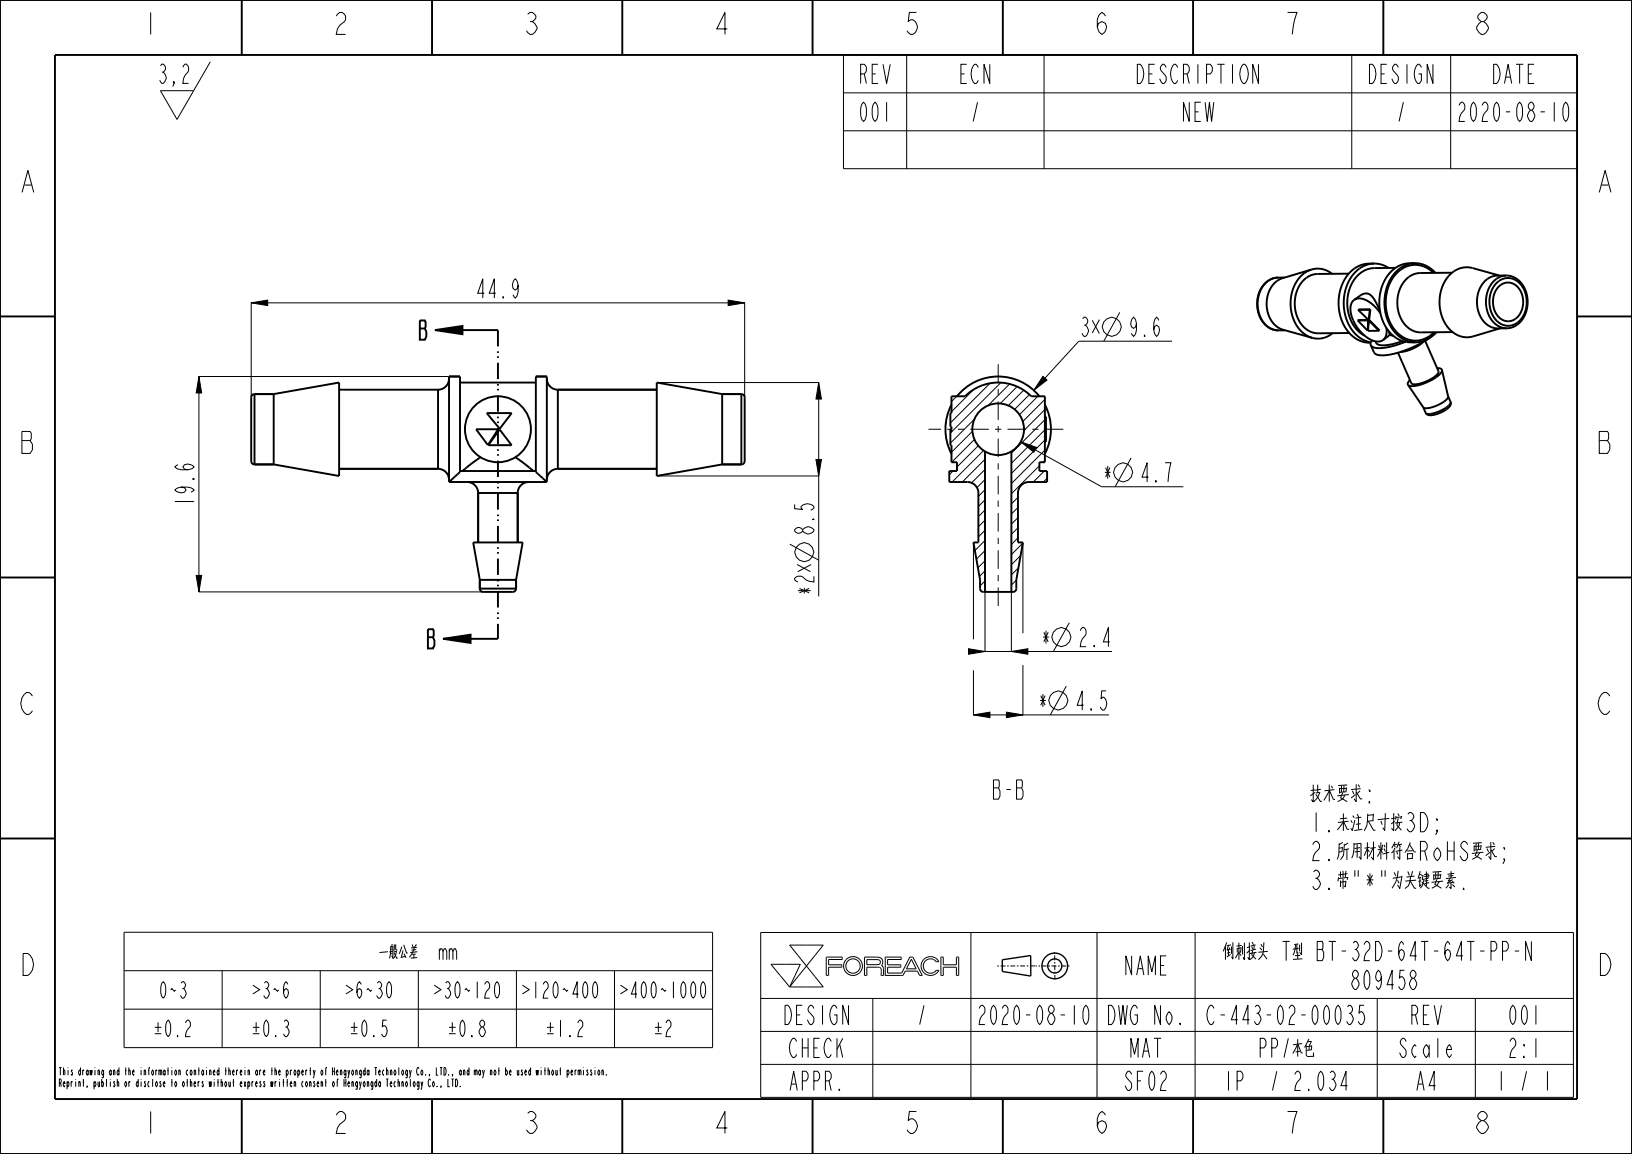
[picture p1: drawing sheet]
<svg xmlns="http://www.w3.org/2000/svg" width="297mm" height="210mm" viewBox="0 0 297 210" stroke-linecap="round" stroke-linejoin="round" font-family="sans-serif">
<g fill="none" stroke="#000" stroke-width=".18">
<path d="M29.2 12l.3-.3a.78 .78 0 0 1 .6 .6 .78 .78 0 0 1-.4 .8l.3 .3a1.2 1.2 0 0 1-.3 1.8h-.2l-.4-.6M29.5 13.1h.2M31.7 15.2l-.1-.3h.1v.3l-.3 .6M33.3 12.3l.4-.6h.2a1.25 1.25 0 0 1-.2 2l-.3 .6-.1 .9h1M38.3 11.3l-6.1 10.4-3-5.2h6M153.5 10h133.5v20.7h-133.5zM153.5 16.9h133.5M165 10v20.7M190 10v20.7M246 10v20.7M264 10v20.7M153.5 23.8h133.5"/>
<path d="M45.7 55.1l3-.5v1zM45.7 55.1v17.2M45.7 55.1h89.8M132.5 54.6l3 .5-3 .5zM135.5 55.1v17.2M36.2 68.5h45.5M36.2 68.5l.5 3h-1zM36.2 68.5v39.2M119.6 69.6h29.4M149 69.6l.5 3h-1zM149 69.6v38.9M174.1 72.1l-.9 1"/>
<path d="M177 78.5l-3.8 3.8M177.2 70.9l-4 4M177.3 76.3l-4.3 4.4M177.3 80l-4.1 4.1M180.2 69.7l-7.2 7.3M182.1 69.6l-9.1 9.2M183.7 69.9l-3.9 3.9M185.1 70.4l-3.1 3M186.3 71l-2.8 2.8M187.3 71.8l-2.7 2.7M188.9 72.1l-3.4 3.4M189.8 68.5l.7 .7-2.4 1.8z"/>
<path d="M190.2 72.7l-4.1 4M190.2 74.5l-3.9 3.8M190.2 76.4l-6.1 6.1M190.2 78.2l-6.1 6.1M213.3 62.1h-17l-8.2 8.9M119.6 86.6h29.4M148.5 83.6h1l-.5 3zM173.4 85.7l-.6 .7M177.2 98.8v17.5M178 81.1l-3.8 3.9M179 82l-5.7 5.7M179.3 83.6l-4.2 4.1"/>
<path d="M179.3 85.4l-2.5 2.5M179.3 87.3l-1.5 1.4M179.3 89.1l-1.2 1.2M179.3 91l-1.2 1.2M179.3 92.8l-1.2 1.2M179.3 94.7l-1.2 1.2M179.3 96.5l-1.2 1.2M179.3 98.3l-1.9 1.9M185.3 90.5l-1.2 1.2M185.3 92.3l-1.2 1.2M185.3 94.2l-1.2 1.2M185.3 96l-1.2 1.2"/>
<path d="M185.3 97.9l-1.2 1.2M185.8 80.4l2.8 1-.5 .9zM185.8 80.4l14.7 8.2h14.9M186.1 98.9l-2 2M186.2 98.8v16.4M189.2 84.8l-5.1 5.1M190 85.7l-2 2M190.2 80.1l-6.1 6.1M190.2 81.9l-6.1 6.1M190.2 83.8l-.4 .3M190.6 87l-.7 .7M205.9 83.3l-3 5.3"/>
<path d="M35.7 104.7h1l-.5 3zM36.2 107.7h51.7M176.3 118.1l3 .5-3 .5zM179.2 118.6h23.2M179.3 107.8v10.8M179.3 100.2l-1.6 1.6M179.3 102l-1.3 1.3M179.3 103.9l-1.1 1M179.3 105.7l-.9 .9M179.3 107.6l-.2 .1M184.1 118.6l3-.5v1zM184.1 107.8v10.8"/>
<path d="M185 105.6l-.9 .9M185.3 103.3l-1.2 1.3M185.7 101.1l-1.6 1.7M194.6 113.3l-2.9 5.3M177.2 130.1l3-.5v1zM177.2 130.1h24.6M177.2 122v8.1M183.2 129.6l3 .5-3 .5zM186.2 121v9.1M194.1 124.8l-3 5.3M22.6 169.6h107.1v21h-107.1zM22.6 176.6h107.1"/>
<path d="M40.4 176.6v14M58.3 176.6v14M76.1 176.6v14M80.6 173.1l.3-.5h.2l.2 .5v1.5M81.8 173.1l.2-.5h.2l.2 .5v1.5M81.8 172.6v2M82.4 173.1l.3-.5h.2l.2 .5v1.5M94 176.6v14M111.8 176.6v14M138.4 169.7h147.9v30h-147.9zM140.3 175.5h5.3l-1.9 4.1zM143.7 172h6.1l-3 3.8z"/>
<path d="M146.8 175.8l3 3.8h-6.1M146.8 175.8l-3.1 3.8M150.8 177.5v-1.5h2.4v-.4h-2.4v-1h2.4l.1-.4h-2.9v3.3h.4M157.8 174.6l2.1 .1 .3 .1v.4l-.4 .3h-2zM157.8 177.5v-1.5h1.9l.4 .1 .2 .2 .1 1.2h.4M160.8 177.5v-1.3l-.4-.5 .2-.6-.2-.7-.7-.2h-2.3l-.1 3.3h.5M164.3 177.5h.1M165.9 174.6l.8 1.7h-1.7zM166.1 174.2h-.5l-1.5 2.9h-2.6v-1.1h2.4v-.4h-2.4v-1h2.5v-.4h-2.9v3.3h3.2M166.1 174.2h.1M166.1 174.2l1.7 3.3h-.4l-.4-.8h-2.3l-.4 .8M170.4 175l-.7-.5h-.8l-.6 .5-.3 .8 .3 .8 .6 .4h.8l.7-.4"/>
<path d="M170.4 176.6h.1M170.4 175h.1M170.4 176.6h.4M170.4 175h.5l-.4-.5-.5-.3-.7-.1-.7 .1-.5 .4-.3 .5-.2 .5 .1 .7 .5 .8 1 .4 1-.2 .7-.7M170.8 176.6h.1M171.2 174.2h.5v1.4h2.4v-1.4h.4v3.3h-.4v-1.5h-2.4v1.5h-.5zM176.7 169.7v30M199.6 169.7v30M217.5 169.7v30M22.6 183.6h107.1M138.4 181.7h147.9M138.4 187.7h147.9"/>
<path d="M138.4 193.7h147.9M158.8 181.7v18M250.6 181.7v18M268.5 181.7v18"/>
<circle cx="204.4" cy="86" r="1.72"/>
<circle cx="193.1" cy="115.9" r="1.72"/>
<circle cx="192.6" cy="127.5" r="1.72"/>
<circle cx="155.2" cy="175.8" r="1.31"/>
<circle cx="155.2" cy="175.8" r="1.71"/>
</g>
<g fill="#000">
<path d="M45.7 55.1l3-.5v1zM132.5 54.6l3 .5-3 .5zM36.2 68.5l.5 3h-1zM79.2 60.1l5-.8v1.5zM149 69.6l.5 3h-1zM189.8 68.5l.7 .7-2.4 1.8zM148.5 83.6h1l-.5 3zM185.8 80.4l2.8 1-.5 .9zM35.7 104.7h1l-.5 3zM80.6 116.2l5-.7v1.5zM176.3 118.1l3 .5-3 .5zM184.1 118.6l3-.5v1z"/>
<path d="M177.2 130.1l3-.5v1zM183.2 129.6l3 .5-3 .5z"/>
</g>
<g fill="none" stroke="#000" stroke-width=".35">
<path d="M0 0h297v210h-297zM10 10h277v190h-277zM44 .1v10M78.6 .1v10M113.2 .1v10M147.9 .1v10M182.5 .1v10M217.1 .1v10M251.7 .1v10M0 57.6h10M230.3 51.5l1-.7 1.3-.3a4.2 4.2 0 0 0-3.7 4.4 4.7 4.7 0 0 0 3.3 5.2h.5a4.4 4.4 0 0 1-3.9-5 5.3 5.3 0 0 1 1.5-3.6zM246.4 54.6a3 3 0 0 1 3.5 .9l1.3 1.5"/>
<path d="M246.4 54.6a3.1 3.1 0 0 0-.2 3.7 6.2 6.2 0 0 0 4.6 3.9l.9-.3M246.4 54.6l1.1-.8a1.59 1.59 0 0 1 2.6 .7l1 2M247.1 58.3l1.8 1.9M247.2 56.4l1.9 1.8M249 58.3l-.1 1.9M249 58.3h-1.9M249.1 58.2l-2 .1M249.1 58.2l-.1 .9M249.1 58.3l1.9 1.9M249.1 58.3l-.1 1.9h2M249.1 58.3h.1l1.9 1.8-.1 .1M249.2 48a6 6 0 0 0-5.4 5.2 8 8 0 0 0 3.2 8.6l1.1 .4 1.2 .2"/>
<path d="M249.3 56.4h-2.1M249.3 56.4l-.2 1.8M249.4 56.3l-2.2 .1M249.4 56.3l-.1 .1M249.4 56.3l-.2 1.9-.2 .1M252.3 59.7a2.26 2.26 0 0 1-.6 2.2M252.7 48.8a4.8 4.8 0 0 0-7.1 2 8.4 8.4 0 0 0 2 10.8l.9 .4 .9 .3M254 48.8h-3.9a5.5 5.5 0 0 0-4.9 5.3 6.8 6.8 0 0 0 3.2 7M256.6 47.9a6 6 0 0 0-5.4 5.2 8 8 0 0 0 3.2 8.6 4.7 4.7 0 0 0 2.6 .6M258.5 49.7a4.7 4.7 0 0 0-4.2 4.6 5.4 5.4 0 0 0 3.6 6.1l.7 .1M260.9 49.7a4.6 4.6 0 0 0-7.5 1 8.1 8.1 0 0 0 1.7 10.5 4.4 4.4 0 0 0 5.9-.7M261.2 49.7a4.8 4.8 0 0 0-8.1 .9 8.5 8.5 0 0 0 1.6 10.7 4.6 4.6 0 0 0 5.6 .1"/>
<path d="M271.9 51.1a3.4 3.4 0 0 1 5.5 1.3 5.2 5.2 0 0 1-2.1 7.1 3.6 3.6 0 0 1-4.6-2.7 5.7 5.7 0 0 1 1.2-5.7zM272.4 51.5a3 3 0 0 1 4.9 1.2 4.8 4.8 0 0 1-1.8 6.4 3.3 3.3 0 0 1-4.3-2.7 5.1 5.1 0 0 1 1.2-4.9zM272.8 52.2a2.44 2.44 0 0 1 4 1 3.8 3.8 0 0 1-1.8 5.2 2.83 2.83 0 0 1-3.2-2.7l-.1-1.1 .2-1 .3-.7zM287 57.6h10M46.3 71.7a.6 .6 0 0 0-.6 .6v11.6a.6 .6 0 0 0 .6 .6M46.3 71.7v12.8M46.3 71.7h3.5M61.7 70.9h18M79.2 60.1l5-.8v1.5zM79.2 60.1h11.4M79.7 70.9v14.4M81.7 68.9a2 2 0 0 1-2 2"/>
<path d="M81.7 68.5h2v17.4l-2 1.8zM83.7 69.6h13.8M86.6 78.1h4.1l-1.9 2.9zM88.6 75.2h4.5l-2.2 2.8zM90.9 78.2l2.2 2.8h-4.2zM97.5 68.5h2v19.2l-2-1.8zM99.5 68.9a2 2 0 0 0 2 2M101.5 70.9v14.4M101.5 70.9h18M131.4 71.7h3.5M134.9 71.7a.6 .6 0 0 1 .6 .6v11.6a.6 .6 0 0 1-.6 .6M134.9 71.7v12.8"/>
<path d="M173 78.2h.2v.4h-.2M173.2 73.7a9.6 9.6 0 0 0 0 8.9M173.2 72.1h2.4a8.5 8.5 0 0 1 12.1 0h2.5v12h-1v1.6h1.4v2h-3.3a2 2 0 0 0-2 2v9h.9l-1.2 6.8v1.6a.6 .6 0 0 1-.6 .6h-5.4a.6 .6 0 0 1-.6-.6v-1.6l-1.2-6.8h.9v-9a2 2 0 0 0-2-2h-3.3v-2h1.4v-1.6h-1v-3.1h-.2v-2.9h.2v-.5h-.2v-2.4h.2zM174.2 72.1a9.6 9.6 0 0 1 14.9 0M190.2 75.8h.2v4.6h-.2M190.2 76.3h.2M190.2 73.7a9.6 9.6 0 0 1 0 8.9M249 60.2h-.1M249.8 62l-.3 .2v.6M252.8 60.3l.1 .6M252.9 60.9l-1.2 1M252.9 60.9l.7 .2"/>
<path d="M255.8 62.2a10.4 10.4 0 0 1-5.8 1l-.5-.4M258.9 62.3a7.2 7.2 0 0 1-4 1.7M259.4 75.1a2.07 2.07 0 0 0 2.2-.1 3.7 3.7 0 0 0 2.4-1.8v-.1a1.52 1.52 0 0 1-1.2 1.7 3.3 3.3 0 0 1-3.2 .5zM260.3 61.4a17.2 17.2 0 0 1-9.2 3.2 1.18 1.18 0 0 1-1.1-.5l-.5-1.3M261.3 60.5l-1 .9M261.4 60.5l-1.1 .9M46.3 84.5h3.5M61.7 85.3h18M79.7 85.3a2 2 0 0 1 2 2M81.7 87.7h17.8M81.7 87.7h.1M83.7 85.7h13.8"/>
<path d="M85 87.7a2 2 0 0 1 2 2M87 89.7v9M87 89.7h7.2M87.5 83.2l-3.3 2.5M93.8 83.2l3.3 2.5M94.2 89.7v9M96.2 87.7a2 2 0 0 0-2 2M99.5 87.7h.1M101.5 85.3a2 2 0 0 0-2 2M101.5 85.3h18M131.4 84.5h3.5M179.3 82.2v25.5"/>
<path d="M184.1 82.2v25.5M0 105.1h10M80.6 116.2l5-.7v1.5zM80.6 116.2h10M87.3 107.1h6.6M87.3 105.5v1.6M93.9 105.5v1.6M93.9 107.1a.6 .6 0 0 1-.6 .6h-5.4a.6 .6 0 0 1-.6-.6M287 105.1h10M0 152.6h10M287 152.6h10M44 200.1v10"/>
<path d="M78.6 200.1v10M113.2 200.1v10M147.9 200.1v10M182.5 200.1v10M217.1 200.1v10M251.7 200.1v10"/>
<circle cx="90.6" cy="78.1" r="6"/>
<circle cx="181.7" cy="78.1" r="4.7"/>
</g>
<g fill="none" stroke="#000" stroke-width=".25">
<path d="M187.6 173.9v3.7l-5.2-.8v-2.1l5.2-.8"/>
<circle cx="192" cy="175.8" r="2.34"/>
<circle cx="192" cy="175.8" r="1.29"/>
</g>
<path d="M181.5 175.8h6.8M191.9 173.3l.1 5M194.6 175.8h-6.2" fill="none" stroke="#000" stroke-width=".18" stroke-dasharray=".3 .3 .9 .3" stroke-linecap="butt"/>
<path d="M90.6 60.1v56.1" fill="none" stroke="#000" stroke-width=".35" stroke-dasharray="3 .9 .3 .6 .3 .9" stroke-linecap="butt"/>
<path d="M173 78.1h-4M181.7 78.1v33.1M181.7 78.1v-12M181.7 78.1h-8.5M181.7 78.1h12.7" fill="none" stroke="#000" stroke-width=".18" stroke-dasharray="1.1 1.1 3.4 1.1" stroke-dashoffset=".6" stroke-linecap="butt"/>
<!-- layer: 02___PRT_ALL_AXES -->
<g fill="none" stroke="#000" stroke-width=".35">
<path d="M233.8 50.5h-1.2M238.7 49a4.1 4.1 0 0 1 3.7 .8M238.7 49a6.4 6.4 0 0 0-3.8 7 6 6 0 0 0 3.9 5.5M238.7 49l-5.3 1.6a5 5 0 0 0-2.7 6.4 4.2 4.2 0 0 0 2.8 3l5.3 1.5M245.5 49.8l-5.7 .1a4.6 4.6 0 0 0-4.1 4.5 5.5 5.5 0 0 0 3.4 6.2l.8 .1 5.7-.1M250.1 48h-.9M257.5 47.9h-.9M264.3 49.6l-5.8 .1M272.9 50.2l-4.9-1.4a4.7 4.7 0 0 0-5.6 3.5 7.2 7.2 0 0 0 2.6 8.6 4 4 0 0 0 3.1 .3l4.9-1.4M274.1 50.1l-1.6 .1a4.2 4.2 0 0 0-3.7 4.3 4.7 4.7 0 0 0 3.4 5.2h2M46.3 71.7h3.5M49.8 71.7l11.9-2.1v17l-11.9-2.1"/>
<path d="M49.8 71.7v12.8M81.7 68.5h2M97.5 68.5h2M101.5 70.9h18M131.4 71.7h3.5M131.4 71.7l-11.9-2.1v17l11.9-2.1M131.4 71.7v12.8M233.9 60.1h-1.2M242.5 60.6a4.1 4.1 0 0 1-3.7 .9M249.4 62.4h-.1M255.2 62.1a7 7 0 0 1-4.5 .5l-.4-.5M256.2 70l2.8 4.1"/>
<path d="M256.6 69.2l-.4 .4v.4M257.6 62.3h-.6M259 74.1l.4 1M259.4 62l2.4 5.5a2.05 2.05 0 0 1-1.5 1.5 4.8 4.8 0 0 1-3.4 .8l-2.5-5.6M261.5 67h.2a.66 .66 0 0 1 .7 .3M262.4 67.3a2.75 2.75 0 0 1-1.8 1.8 6.4 6.4 0 0 1-4.2 1.1l-.2-.2M262.4 67.3l1.1 4.8a3.4 3.4 0 0 1-2.3 1.8 2.35 2.35 0 0 1-2.2 .2M263.5 72.1l.5 1M264.4 60.4l-5.8 .1M46.3 84.5h3.5M61.7 85.3h18M87 89.7v9"/>
<path d="M94.2 89.7v9M101.5 85.3h18M131.4 84.5h3.5M87.3 105.5h6.6M87.3 105.5l-1.2-6.8h9l-1.2 6.8M87.3 105.5v1.6M93.9 105.5v1.6"/>
</g>
<g font-size="5.2">
<text x="26.1" y="6.3">1</text>
<text x="60.7" y="6.3">2</text>
<text x="95.4" y="6.3">3</text>
<text x="130" y="6.3">4</text>
<text x="164.6" y="6.3">5</text>
<text x="199.2" y="6.3">6</text>
<text x="233.9" y="6.3">7</text>
<text x="268.5" y="6.3">8</text>
<text x="3.8" y="35">A</text>
<text x="290.8" y="35">A</text>
<text x="3.8" y="82.5">B</text>
<text x="290.8" y="82.5">B</text>
<text x="3.8" y="130">C</text>
<text x="290.8" y="130">C</text>
<text x="3.8" y="177.5">D</text>
<text x="290.8" y="177.5">D</text>
<text x="26.1" y="206.3">1</text>
<text x="60.7" y="206.3">2</text>
<text x="95.4" y="206.3">3</text>
<text x="130" y="206.3">4</text>
<text x="164.6" y="206.3">5</text>
<text x="199.2" y="206.3">6</text>
<text x="233.9" y="206.3">7</text>
<text x="268.5" y="206.3">8</text>
</g>
<g font-size="4.6">
<text x="155.8" y="15.2">REV</text>
<text x="174.1" y="15.2">ECN</text>
<text x="205.5" y="15.2">DESCRIPTION</text>
<text x="248.2" y="15.2">DESIGN</text>
<text x="270.9" y="15.2">DATE</text>
<text x="155.8" y="22.1">001</text>
<text x="176.4" y="22.1">/</text>
<text x="214.6" y="22.1">NEW</text>
<text x="253.9" y="22.1">/</text>
<text x="264.1" y="22.1">2020-08-10</text>
<text x="86.4" y="54.2">44.9</text>
<text x="76" y="61.8">B</text>
<text x="196.4" y="61.2">3× 9.6</text>
<text x="200.5" y="87.7">*</text>
<text x="207.3" y="87.7">4.7</text>
<text x="35.3" y="92.3" transform="rotate(-90 35.3 92.3)">19.6</text>
<text x="148.1" y="108.5" transform="rotate(-90 148.1 108.5)">*2× 8.5</text>
<text x="77.5" y="118">B</text>
<text x="189.3" y="117.7">*</text>
<text x="196.1" y="117.7">2.4</text>
<text x="188.7" y="129.2">*</text>
<text x="195.5" y="129.2">4.5</text>
<text x="179.9" y="145.4">B-B</text>
<text x="238.3" y="146.1">技术要求:</text>
<text x="238.3" y="151.4">1.未注尺寸按3D;</text>
<text x="238.3" y="156.6">2.所用材料符合RoHS要求;</text>
<text x="238.3" y="161.9">3.带&quot;*&quot;为关键要素.</text>
<text x="204" y="177.4">NAME</text>
<text x="214.4" y="174.8">倒刺接头 T型 BT-32D-64T-64T-PP-N</text>
<text x="245.1" y="180.1">809458</text>
<text x="141.8" y="186.4">DESIGN</text>
<text x="166.6" y="186.4">/</text>
<text x="176.8" y="186.4">2020-08-10</text>
<text x="200.6" y="186.4">DWG No.</text>
<text x="218.1" y="186.4">C-443-02-00035</text>
<text x="256.2" y="186.4">REV</text>
<text x="274" y="186.4">001</text>
<text x="143" y="192.4">CHECK</text>
<text x="205.2" y="192.4">MAT</text>
<text x="228.6" y="192.4">PP本色</text>
<text x="232.9" y="192.4">/</text>
<text x="253.9" y="192.4">Scale</text>
<text x="274" y="192.4">2:1</text>
<text x="143" y="198.4">APPR.</text>
<text x="204" y="198.4">SF02</text>
<text x="222.3" y="198.4">IP</text>
<text x="230.9" y="198.4">/ 2.034</text>
<text x="257.3" y="198.4">A4</text>
<text x="272.1" y="198.4">1</text>
<text x="276.3" y="198.4">/ 1</text>
</g>
<g font-size="3.9">
<text x="64.4" y="174.6">一般公差</text>
<text x="28.6" y="181.6">0~3</text>
<text x="44.5" y="181.6">＞3~6</text>
<text x="61.4" y="181.6">＞6~30</text>
<text x="77.3" y="181.6">＞30~120＞120~400＞400~1000</text>
<text x="26.6" y="188.6">±0.2</text>
<text x="44.5" y="188.6">±0.3</text>
<text x="62.3" y="188.6">±0.5</text>
<text x="80.2" y="188.6">±0.8</text>
<text x="98" y="188.6">±1.2</text>
<text x="117.8" y="188.6">±2</text>
</g>
<g font-size="1.8">
<text x="10.6" y="195.7">This drawing and the information contained therein are the property of</text>
<text x="10.6" y="197.8">Reprint, publish or disclose to others without express written consent of</text>
<text x="60.3" y="195.7">Hengyongda Technology Co., LTD., and may not be used without permission.</text>
<text x="62.4" y="197.8">Hengyongda Technology Co., LTD.</text>
</g>
</svg>
